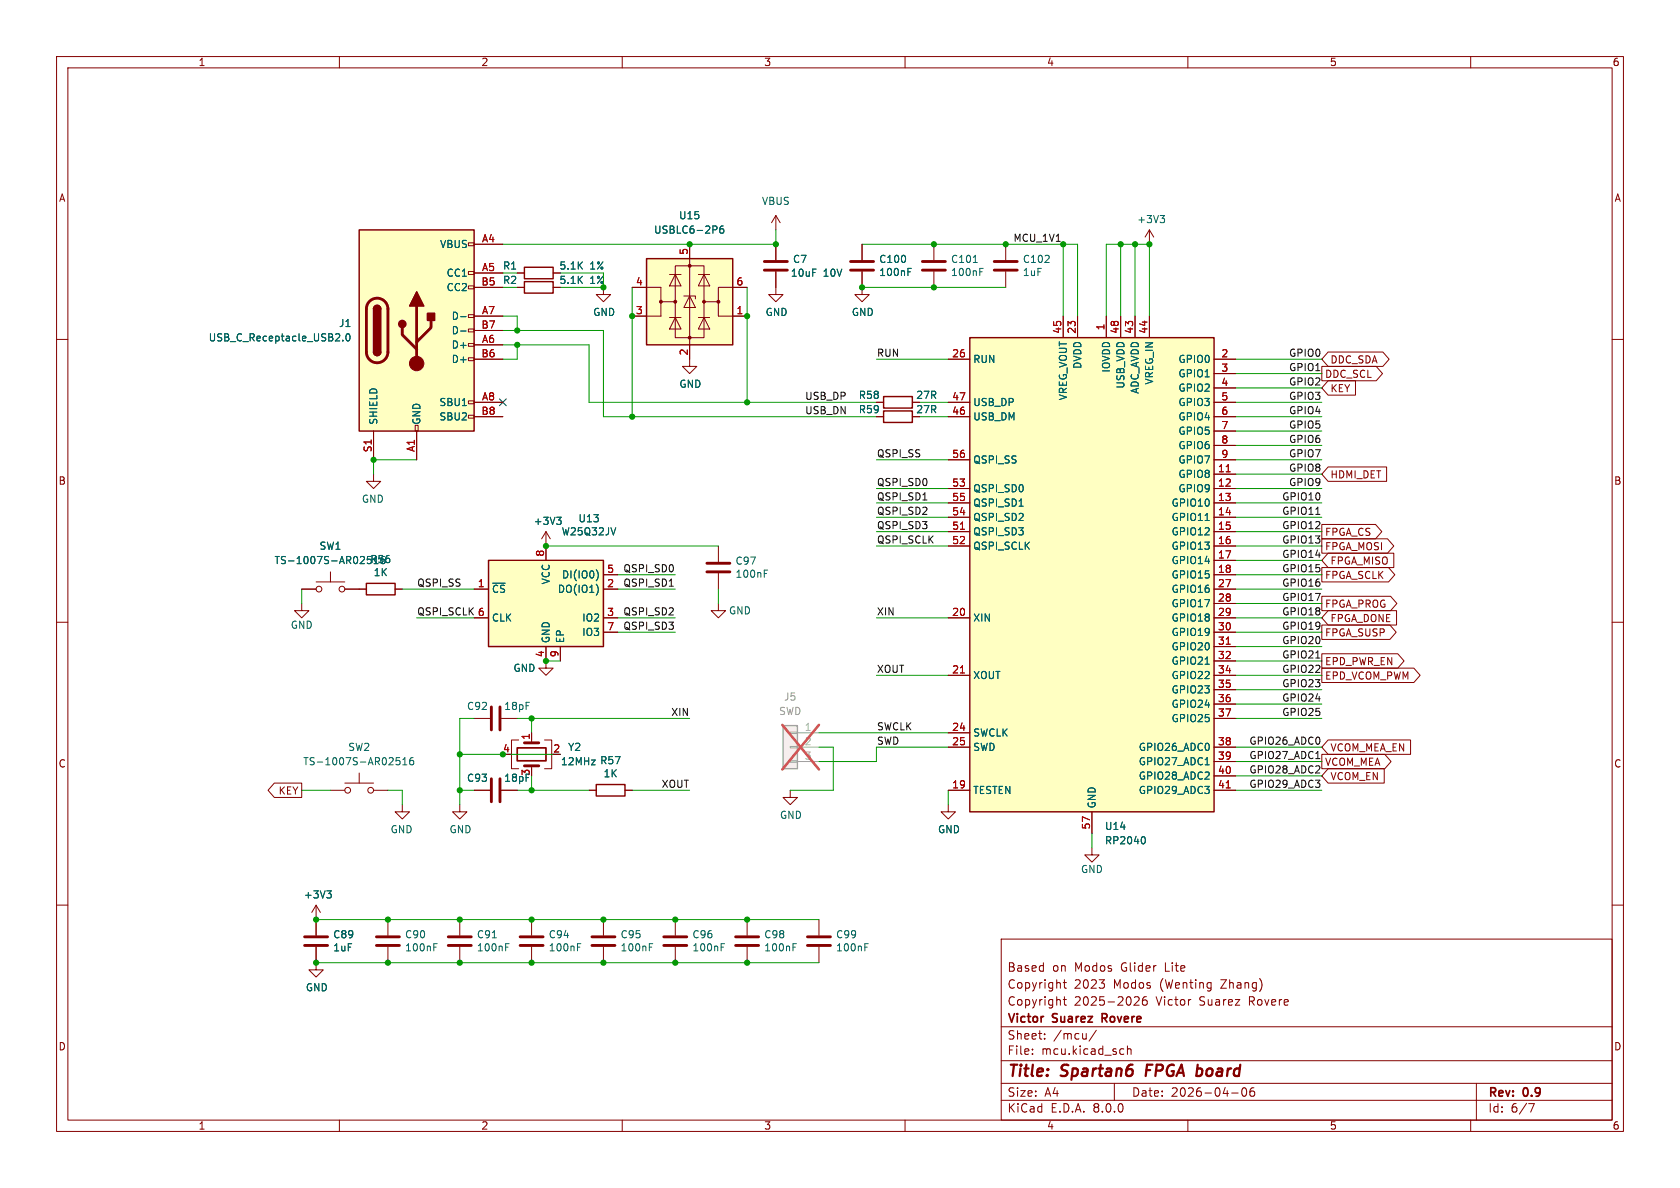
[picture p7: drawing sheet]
<svg xmlns="http://www.w3.org/2000/svg" width="297mm" height="210mm" viewBox="0 0 297 210" stroke-linecap="round" stroke-linejoin="round" font-family="sans-serif">
<g fill="none" stroke="#840000" stroke-width=".18">
<path d="M10 10h277v190h-277zM12 12h273v186h-273zM60 10v2M110 10v2M160 10v2M210 10v2M260 10v2M10 60h2M137.2 43.2v2.8M137.2 48v2.8M285 60h2M10 110h2"/>
<path d="M285 110h2M10 160h2M285 160h2M177 166h108v32h-108zM188 176.7h.5M188 173.7h.5M188.2 173.2v1.3l.3 .2M188.2 176.2v1.3l.3 .2M194.3 173.2h.9l-.5 .6M195.2 173.9v.7M200.5 176.3l.6-.1 .2 .1 .1 .3-.9 1.1h.9M202.7 176.2a.59 .59 0 0 0-.7 .6v.6l.1 .2 .4 .1 .2-.1 .1-.5-.1-.3h-.5l-.2 .3"/>
<path d="M210.4 176.7h.1M60 198v2M110 198v2M160 198v2M177 194.5h108M177 191.5h108M177 187.5h108M177 181.5h108M182.5 186.3v.1M182.5 185.5v.1M184.7 183.6v.1M184.7 182.8v.1"/>
<path d="M193.8 182.1l-1.3 2M197 191.5v3M198.2 185.4l.5 .1M198.7 186.3l-.5 .1M199.3 185.5l.2-.1 .4 .1 .1 .9M199.3 184.9v1.5M210 198v2M217.7 193.2h1.2M219.7 192.4l.2-.1a.81 .81 0 0 1 .6 .6 .81 .81 0 0 1-.3 .8l-.2 .1a.81 .81 0 0 1-.3-1.4zM221.7 192.3a.59 .59 0 0 0-.7 .6v.6l.1 .2 .4 .1 .2-.1 .1-.5-.1-.3h-.5l-.2 .3M260 198v2M261 191.5v6.5"/>
<path d="M270.2 195.1h1l-.6 1.5"/>
</g>
<path d="M202.8 188.2l-.3 2M211.8 188.9l.6 .1M212.4 190l-.3 .2" fill="none" stroke="#840000" stroke-width=".4"/>
<path d="M194.8 180h.6M195.4 179.2h-.6v1.5" fill="none" stroke="#840000" stroke-width=".3"/>
<path d="M135.1 47.8h4.1M135.1 46.2h4.1" fill="none" stroke="#840000" stroke-width=".51"/>
<path d="M114.3 45.7h15.2v15.3h-15.2z" fill="#ffffc2"/>
<path d="M114.3 45.7h15.2v15.3h-15.2z" fill="none" stroke="#840000" stroke-width=".25"/>
<g fill="#840000" stroke="#840000" stroke-width=".18">
<circle cx="127" cy="53.3" r=".25"/>
<circle cx="124.5" cy="53.3" r=".25"/>
<circle cx="121.9" cy="59.7" r=".25"/>
<circle cx="121.9" cy="47" r=".25"/>
<circle cx="119.4" cy="53.3" r=".25"/>
<circle cx="116.8" cy="53.3" r=".25"/>
</g>
<g fill="none" stroke="#840000" stroke-width=".18">
<path d="M111.8 50.8h5v2.5h2.6M116.8 53.3v2.6h-5M118.4 56.1h2M118.4 48.5h2M119.4 47h5.1v12.7h-5.1zM119.4 56.1l1 2.1h-2zM119.4 48.5l1 2h-2zM120.9 52.3h2v.5M121.9 52.3l1 2.1h-2zM121.9 43.2v20.3M123.4 56.1h2.1M123.4 48.5h2.1"/>
<path d="M124.5 56.1l1 2.1h-2.1zM124.5 48.5l1 2h-2.1zM127 53.3v2.6h5.1M132.1 50.8h-5.1v2.5h-2.5M139.7 139.7v1.3h1.3l-1.3 1.2-1.3-1.2h1.3"/>
</g>
<path d="M127.8 39.9l-.3 .1a.85 .85 0 0 0 0 1.2l.4-.1 .1-.4-.3-.3-.3 .1-.2 .2M126.6 40l.2 .2-.2 .4" fill="none" stroke="#006464" stroke-width=".18"/>
<path d="M138.4 128.3h2.6v7.6h-2.6z" fill="#f0f0f0"/>
<path d="M139.7 134.5h1.3v.2h-1.3zM139.7 132h1.3v.2h-1.3zM139.7 129.4h1.3v.3h-1.3zM141 129.5h3.8M141 132.1h3.8M141 134.6h3.8" fill="none" stroke="#a1a1a1" stroke-width=".18"/>
<path d="M138.4 128.3h2.6v7.6h-2.6z" fill="none" stroke="#a1a1a1" stroke-width=".25"/>
<path d="M138.3 128.1l6.5 7.9M144.8 128.1l-6.5 7.9" fill="none" stroke="#e75356" stroke-width=".46"/>
<path d="M150.4 47.8h4M150.4 46.2h4M125 99.6h4M125 101.1h4M91.9 167.1h4.1M91.9 165.6h4.1" fill="none" stroke="#840000" stroke-width=".51"/>
<g fill="none" stroke="#840000" stroke-width=".18">
<path d="M137.2 38.1l-.8 1.3M137.2 38.1v2.5M137.2 38.1l.7 1.3M91.4 48.3h1.3M91.4 50.8h1.3M97.8 48.3h1.3M97.8 50.8h1.3M137.2 50.8v1.3h1.2l-1.2 1.2-1.3-1.2h1.3M152.4 48v4.1h1.3l-1.3 1.2-1.3-1.2h1.3M152.4 43.2v2.8M121.9 63.5v1.3h1.3l-1.3 1.2-1.3-1.2h1.3M154.9 71.1h1.3"/>
<path d="M154.9 73.7h1.3M161.3 71.1h1.3M161.3 73.7h1.3M66 83.8v1.3h-1.2l1.2 1.3 1.3-1.3h-1.3M96.5 94l-.7 1.3M96.5 94v2.5M96.5 94l.8 1.3M127 96.5v2.8M53.3 106.7v1.3h1.3l-1.3 1.2-1.2-1.2h1.2M53.3 104.1h2.6M55.9 102.9h5.1M58.4 101.1v1.8"/>
<path d="M61 104.1h3.8M69.8 104.1h1.3M127 106.7v1.3h1.3l-1.3 1.2-1.3-1.2h1.3M127 101.3v2.8M193 149.9v1.2h1.3l-1.3 1.3-1.2-1.3h1.2M94 162.6v2.8M94 167.4v2.8"/>
<circle cx="56.4" cy="104.1" r=".51"/>
<circle cx="60.5" cy="104.1" r=".51"/>
</g>
<path d="M160.5 48h.4M160.5 47.4h.6M98.4 91.4h.8l-.4 .5M99 91.9l.2 .3v.3l-.2 .2M135.1 101.4h.4M135.1 100.8h.6M102.1 167.4h.4M102.1 166.8h.6" fill="none" stroke="#006464" stroke-width=".18"/>
<path d="M92.7 47.2h5.1v2.1h-5.1zM92.7 49.8h5.1v2h-5.1zM156.2 70.1h5.1v2h-5.1zM156.2 72.6h5.1v2.1h-5.1zM64.8 103.1h5v2.1h-5z" fill="none" stroke="#840000" stroke-width=".25"/>
<path d="M63.5 40.6h20.3v35.6h-20.3z" fill="#ffffc2"/>
<g fill="none" stroke="#840000" stroke-width=".18">
<path d="M82.8 58.2h1v.5h-1zM82.8 55.6h1v.5h-1zM82.8 50.5h1v.6h-1zM82.8 48h1v.5h-1zM82.8 42.9h1v.5h-1zM83.8 43.2h5.1M83.8 48.3h5.1M83.8 55.9h5.1M83.8 50.8h5.1M83.8 58.4h5.1M66 76.2v5.1M73.4 75.2h.5v1h-.5z"/>
<path d="M73.7 76.2v5.1M82.8 73.4h1v.5h-1zM82.8 70.9h1v.5h-1zM82.8 63.2h1v.6h-1zM82.8 60.7h1v.5h-1zM83.8 61h5.1M83.8 71.1h5.1M83.8 63.5h5.1M83.8 73.7h5.1M96.5 116.8v1.3h1.3l-1.3 1.3-1.3-1.3h1.3M58.4 139.7h2.6M61 138.4h5"/>
<path d="M63.5 136.7v1.7M66 139.7h2.6M90.2 133.4h.2M91.7 130.8h-1.3v5.1h1.3M94 129.5v1.3M94 135.4v.5M96.3 130.8h1.2v5.1h-1.2M104.1 139.7h1.3M110.5 139.7h1.3M119.4 162.6v2.8M119.4 167.4v2.8M132.1 162.6v2.8"/>
<path d="M132.1 167.4v2.8M144.8 162.6v2.8M144.8 167.4v2.8"/>
<circle cx="61.5" cy="139.7" r=".51"/>
<circle cx="65.5" cy="139.7" r=".51"/>
</g>
<path d="M63.5 40.6h20.3v35.6h-20.3zM66 54.6a.64 .64 0 0 1 .7-.6 .64 .64 0 0 1 .6 .6M66 62.2a.64 .64 0 0 0 .7 .7 .64 .64 0 0 0 .6-.7M105.4 138.7h5.1v2h-5.1z" fill="none" stroke="#840000" stroke-width=".25"/>
<path d="M65.3 53.3a1.91 1.91 0 0 1 2.1-.4 1.91 1.91 0 0 1 1.2 1.7v7.6a1.91 1.91 0 0 1-1.9 1.9 1.91 1.91 0 0 1-1.9-1.9v-7.7l.1-.7zM71.1 57.9v1.3l2.6 2.5M73.7 54.1v10.2M76.2 56.6v1.3l-2.5 2.6M92.7 131.3h2.5M92.7 135.4h2.5M117.3 167.1h4.1M117.3 165.6h4.1M130 167.1h4.1M130 165.6h4.1M142.7 167.1h4.1M142.7 165.6h4.1" fill="none" stroke="#840000" stroke-width=".51"/>
<g fill="#840000" stroke="#840000" stroke-width=".25">
<path d="M66 62.2h1.3a.64 .64 0 0 1-.6 .7 .64 .64 0 0 1-.7-.7z"/>
<path d="M66 54.6h1.3v7.6h-1.3z"/>
<path d="M66.2 54.2a.64 .64 0 0 1 .7-.2 .64 .64 0 0 1 .4 .6h-1.3z"/>
<path d="M73.7 51.6l1.2 2.5h-2.5z"/>
<path d="M75.6 55.4h1.2v1.2h-1.2z"/>
<circle cx="71.1" cy="57.3" r=".63"/>
</g>
<circle cx="73.7" cy="64.3" r="1.27" fill="#840000" stroke="#840000" stroke-width=".18"/>
<g fill="none" stroke="#006464" stroke-width=".18">
<path d="M61.3 59.1l.2-.1a.68 .68 0 0 1 .4 .6 .68 .68 0 0 1-.4 .7 .84 .84 0 0 1-.2-1.2zM81.4 56h1M81.4 58.5h1M60.6 60.1v.2M70.7 133.9h-.6l-.1 .6 .2-.1 .4 .1 .1 .2v.4l-.2 .1-.5-.1M71.2 135.2h.7M71.2 134.3l.4-.4v1.3M73 133.9l-.3 .1a.86 .86 0 0 0 0 1.2l.4-.1v-.4l-.2-.3-.4 .1-.1 .2M127.5 167.4h.4M127.5 166.8h.6M140.2 167.4h.4M140.2 166.8h.6"/>
<path d="M152.9 167.4h.4M152.9 166.8h.6"/>
</g>
<path d="M91.4 132.2h5.1v2.3h-5.1z" fill="none" stroke="#840000" stroke-width=".3"/>
<path d="M86.4 99.1h20.3v15.2h-20.3z" fill="#ffffc2"/>
<path d="M86.4 99.1h20.3v15.2h-20.3z" fill="none" stroke="#840000" stroke-width=".25"/>
<g fill="none" stroke="#840000" stroke-width=".18">
<path d="M203.2 40.6l-.8 1.3M203.2 40.6v2.6M203.2 40.6l.8 1.3M96.5 96.5v2.6M83.8 104.1h2.6M83.8 109.2h2.6M96.5 114.3v2.5M99.1 114.3v2.5M106.7 104.1h2.5M106.7 109.2h2.5M106.7 101.6h2.5M106.7 111.8h2.5"/>
<path d="M83.8 139.7h2.8M83.8 127h2.8M88.6 139.7h2.8M88.6 127h2.8M81.3 162.6v2.8M81.3 167.4v2.8"/>
</g>
<path d="M205.1 38.1h.8l-.4 .5M205.6 38.6l.3 .2v.3l-.3 .3M108.9 93.3l-.5 1.3M105.5 100.8a1.49 1.49 0 0 1 0 1.8M105.7 103.8v.9M87 165.8h.8M89.4 167.4h.4M89.4 166.8h.6" fill="none" stroke="#006464" stroke-width=".18"/>
<path d="M86.9 125v4M86.9 137.7v4M88.4 125v4M88.4 137.7v4M79.2 167.1h4.1M79.2 165.6h4.1" fill="none" stroke="#840000" stroke-width=".51"/>
<path d="M171.4 59.7h43.2v83.8h-43.2z" fill="#ffffc2"/>
<path d="M171.4 59.7h43.2v83.8h-43.2z" fill="none" stroke="#840000" stroke-width=".25"/>
<g fill="none" stroke="#840000" stroke-width=".18">
<path d="M83.8 43.2h5.1M83.8 48.3h5.1M83.8 55.9h5.1M83.8 50.8h5.1M83.8 58.4h5.1M91.4 48.3h1.3M91.4 50.8h1.3M97.8 48.3h1.3M97.8 50.8h1.3M106.7 50.8v1.3h1.2l-1.2 1.2-1.3-1.2h1.3M111.8 55.9h2.5M111.8 50.8h2.5"/>
<path d="M121.9 43.2v2.5M129.5 55.9h2.6M129.5 50.8h2.6M137.2 43.2v2.8M137.2 48v2.8M152.4 43.2v2.8M152.4 48v2.8M165.1 43.2v2.8M165.1 48v2.8M177.8 43.2v2.8M177.8 48v2.8M188 55.9v3.8"/>
<path d="M190.5 55.9v3.8M195.6 55.9v3.8M198.1 55.9v3.8M200.7 55.9v3.8M203.2 55.9v3.8M66 76.2v5.1M73.7 76.2v5.1M83.8 63.5h5.1M83.8 73.7h5.1M83.8 71.1h5.1M83.8 61h5.1M121.9 61v2.5"/>
<path d="M154.9 73.7h1.3M154.9 71.1h1.3M161.3 73.7h1.3M161.3 71.1h1.3M167.6 63.5h3.8M167.6 73.7h3.8M167.6 71.1h3.8M214.6 63.5h3.8M214.6 66h3.8M214.6 68.6h3.8M214.6 73.7h3.8M214.6 71.1h3.8"/>
<path d="M214.6 76.2h3.8M214.6 78.7h3.8M233.7 64.8h9.6l1.1 1.2-1.1 1.3h-9.6zM234.8 67.3h4.8v2.6h-4.8l-1.1-1.3zM234.8 62.2h9.7l1.1 1.3-1.1 1.3h-9.7l-1.1-1.3zM96.5 96.5v2.6M167.6 86.4h3.8M167.6 88.9h3.8M167.6 91.4h3.8M167.6 94h3.8M167.6 96.5h3.8M167.6 81.3h3.8"/>
<path d="M214.6 83.8h3.8M214.6 86.4h3.8M214.6 88.9h3.8M214.6 91.4h3.8M214.6 94h3.8M214.6 96.5h3.8M214.6 99.1h3.8M214.6 81.3h3.8M233.7 92.7h9.5l1.1 1.3-1.1 1.3h-9.5zM233.7 95.2h11.6l1.1 1.3-1.1 1.3h-11.6zM234.8 97.8h11.6v2.5h-11.6l-1.1-1.2zM234.8 82.5h10.3v2.6h-10.3l-1.1-1.3z"/>
<path d="M53.3 104.1h2.6M61 104.1h3.8M69.8 104.1h1.3M83.8 109.2h2.6M83.8 104.1h2.6M96.5 114.3v2.5M99.1 114.3v2.5M106.7 101.6h2.5M106.7 109.2h2.5M106.7 104.1h2.5M106.7 111.8h2.5M167.6 109.2h3.8"/>
<path d="M167.6 119.4h3.8M214.6 101.6h3.8M214.6 109.2h3.8M214.6 119.4h3.8M214.6 104.1h3.8M214.6 106.7h3.8M214.6 111.8h3.8M214.6 114.3h3.8M214.6 116.8h3.8M233.7 118.1h16.3l1.1 1.3-1.1 1.3h-16.3zM233.7 100.3h11.8l1.1 1.3-1.1 1.3h-11.8zM233.7 110.5h12l1.1 1.3-1.1 1.2h-12z"/>
<path d="M233.7 115.6h13.4l1.1 1.2-1.1 1.3h-13.4zM233.7 105.4h12.1l1.2 1.3-1.2 1.3h-12.1zM234.8 107.9h12.1v2.6h-12.1l-1.1-1.3zM48.5 138.4h4.8v2.6h-4.8l-1.1-1.3zM83.8 139.7h2.8M88.6 139.7h2.8M94 129.5v1.3M104.1 139.7h1.3M110.5 139.7h1.3M167.6 139.7h3.8M167.6 129.5h3.8M167.6 132.1h3.8"/>
<path d="M214.6 139.7h3.8M214.6 132.1h3.8M214.6 121.9h3.8M214.6 124.5h3.8M214.6 127h3.8M214.6 134.6h3.8M214.6 137.2h3.8M233.7 133.3h11.1l1.1 1.3-1.1 1.3h-11.1zM234.8 135.9h9.9v2.5h-9.9l-1.1-1.2zM234.8 130.8h14.6v2.6h-14.6l-1.1-1.3zM71.1 142.2v1.3h-1.3l1.3 1.3 1.3-1.3h-1.3M81.3 142.2v1.3h1.2l-1.2 1.3-1.3-1.3h1.3"/>
<path d="M167.6 142.2v1.3h1.3l-1.3 1.3-1.2-1.3h1.2M193 143.5v3.8M55.9 167.4v4.1h1.2l-1.2 1.2-1.3-1.2h1.3M55.9 160v5.4M55.9 160l-.8 1.3M55.9 160l.7 1.3M68.6 162.6v2.8M68.6 167.4v2.8M106.7 162.6v2.8M106.7 167.4v2.8"/>
</g>
<path d="M169.8 93.6h.7M216.8 83.4h.7M169.8 119h.7M216.8 113.9h.7M216.8 139.3h.7" fill="none" stroke="#a90000" stroke-width=".18"/>
<g fill="none" stroke="#006464" stroke-width=".18">
<path d="M127.8 39.9l-.3 .1a.85 .85 0 0 0 0 1.2l.4-.1 .1-.4-.3-.3-.3 .1-.2 .2M61.3 59.1l.2-.1a.68 .68 0 0 1 .4 .6 .68 .68 0 0 1-.4 .7 .84 .84 0 0 1-.2-1.2zM81.4 56h1M81.4 58.5h1M126.6 40l.2 .2-.2 .4M160.5 48h.4M160.5 47.4h.6M172.1 46.4h.7M173.2 48h.4M173.2 47.4h.6M60.6 60.1v.2M98.4 91.4h.8l-.4 .5"/>
<path d="M99 91.9l.2 .3v.3l-.2 .2M108.9 93.3l-.5 1.3M180.2 89.5h.7M213.1 92h.7M105.5 100.8a1.49 1.49 0 0 1 0 1.8M105.7 103.8v.9M213.1 117.4h.7M213.1 135.2h.7M57.8 157.5h.8l-.5 .5M58.3 158l.3 .2v.3l-.3 .2M202.2 147.9a.79 .79 0 0 1 0 1.3M76.7 167.4h.4"/>
<path d="M76.7 166.8h.6M114.8 167.4h.4M114.8 166.8h.6"/>
</g>
<path d="M163.1 47.8h4M163.1 46.2h4M175.8 47.8h4M175.8 46.2h4M53.8 167.1h4.1M53.8 165.6h4.1M66.5 167.1h4.1M66.5 165.6h4.1M104.6 167.1h4.1M104.6 165.6h4.1" fill="none" stroke="#840000" stroke-width=".51"/>
<path d="M163.1 88.4h.8M232.6 90.9h.7M118.3 103.6h.7M232.6 116.3h.7M232.6 134.1h.7" fill="none" stroke="#0f0f0f" stroke-width=".18"/>
<g fill="none" stroke="#009600" stroke-width=".18">
<path d="M88.9 58.4h17.8v15.3h48.2M88.9 55.9h2.5v2.5M88.9 48.3h2.5M99.1 48.3h7.6v2.5h-7.6M111.8 50.8v22.9M132.1 50.8v20.3M137.2 40.6v2.6h-48.3M152.4 50.8h25.4M152.4 43.2h38.1v12.7M188 43.2v12.7M195.6 55.9v-12.7h7.6v12.7M198.1 43.2v12.7"/>
<path d="M200.7 43.2v12.7M88.9 61h15.2v10.1h50.8M91.4 61v2.5h-2.5M154.9 63.5h12.7M162.6 73.7h5M162.6 71.1h5M218.4 73.7h15.3M218.4 71.1h15.3M218.4 63.5h15.3M218.4 78.7h15.3M218.4 76.2h15.3M218.4 66h15.3"/>
<path d="M218.4 68.6h15.3M73.7 81.3h-7.7v2.5M96.5 96.5h30.5M154.9 81.3h12.7M154.9 96.5h12.7M154.9 86.4h12.7M154.9 88.9h12.7M154.9 91.4h12.7M154.9 94h12.7M218.4 81.3h15.3M218.4 96.5h15.3M218.4 83.8h15.3"/>
<path d="M218.4 86.4h15.3M218.4 88.9h15.3M218.4 91.4h15.3M218.4 94h15.3M218.4 99.1h15.3M53.3 104.1v2.6M71.1 104.1h12.7M73.7 109.2h10.1M96.5 116.8h2.6M109.2 104.1h10.2M109.2 109.2h10.2M109.2 101.6h10.2"/>
<path d="M109.2 111.8h10.2M127 104.1v2.6M154.9 109.2h12.7M154.9 119.4h12.7M218.4 116.8h15.3M218.4 104.1h15.3M218.4 109.2h15.3M218.4 101.6h15.3M218.4 106.7h15.3M218.4 119.4h15.3M218.4 111.8h15.3M218.4 114.3h15.3"/>
<path d="M53.3 139.7h5.1M68.6 139.7h2.5v2.5M81.3 139.7h2.5M81.3 133.4h17.8M83.8 127h-2.5v15.2M91.4 127h30.5M91.4 139.7h12.7M94 127v2.5M94 137.2v2.5M111.8 139.7h10.1M144.8 132.1h2.5v7.6h-7.6M144.8 129.5h22.8"/>
<path d="M167.6 132.1h-12.7v2.5h-10.1M167.6 139.7v2.5M218.4 127h15.3M218.4 139.7h15.3M218.4 134.6h15.3M218.4 137.2h15.3M218.4 121.9h15.3M218.4 124.5h15.3M218.4 132.1h15.3M193 147.3v2.6M55.9 162.6h88.9M55.9 170.2h88.9"/>
</g>
<path d="M88.3 70.5l1.2 1.2M89.5 70.5l-1.2 1.2" fill="none" stroke="#000084" stroke-width=".18"/>
<g fill="#009600" stroke="#009600" stroke-width=".18">
<circle cx="177.8" cy="43.2" r=".46"/>
<circle cx="203.2" cy="43.2" r=".46"/>
<circle cx="188" cy="43.2" r=".46"/>
<circle cx="198.1" cy="43.2" r=".46"/>
<circle cx="200.7" cy="43.2" r=".46"/>
<circle cx="152.4" cy="50.8" r=".46"/>
<circle cx="137.2" cy="43.2" r=".46"/>
<circle cx="165.1" cy="50.8" r=".46"/>
<circle cx="165.1" cy="43.2" r=".46"/>
<circle cx="132.1" cy="170.2" r=".46"/>
<circle cx="132.1" cy="162.6" r=".46"/>
<circle cx="81.3" cy="139.7" r=".46"/>
<circle cx="94" cy="127" r=".46"/>
<circle cx="96.5" cy="116.8" r=".46"/>
<circle cx="94" cy="139.7" r=".46"/>
<circle cx="88.9" cy="133.4" r=".46"/>
<circle cx="81.3" cy="133.4" r=".46"/>
<circle cx="66" cy="81.3" r=".46"/>
<circle cx="121.9" cy="43.2" r=".46"/>
<circle cx="111.8" cy="55.9" r=".46"/>
<circle cx="96.5" cy="96.5" r=".46"/>
<circle cx="91.4" cy="58.4" r=".46"/>
<circle cx="132.1" cy="71.1" r=".46"/>
<circle cx="132.1" cy="55.9" r=".46"/>
<circle cx="111.8" cy="73.7" r=".46"/>
<circle cx="91.4" cy="61" r=".46"/>
<circle cx="106.7" cy="50.8" r=".46"/>
<circle cx="94" cy="162.6" r=".46"/>
<circle cx="94" cy="170.2" r=".46"/>
<circle cx="55.9" cy="162.6" r=".46"/>
<circle cx="81.3" cy="170.2" r=".46"/>
<circle cx="81.3" cy="162.6" r=".46"/>
<circle cx="55.9" cy="170.2" r=".46"/>
<circle cx="68.6" cy="162.6" r=".46"/>
<circle cx="68.6" cy="170.2" r=".46"/>
<circle cx="119.4" cy="162.6" r=".46"/>
<circle cx="119.4" cy="170.2" r=".46"/>
<circle cx="106.7" cy="170.2" r=".46"/>
<circle cx="106.7" cy="162.6" r=".46"/>
</g>
<g font-size="2.8" fill="#840000">
<text x="178" y="190.9">Title:</text>
<text x="187.7" y="190.9">Spartan6</text>
<text x="203.4" y="190.9">FPGA</text>
<text x="213.2" y="190.9">board</text>
</g>
<g font-size="2.1" fill="#840000">
<text x="178" y="172">Based</text>
<text x="186" y="172">on</text>
<text x="190" y="172">Modos</text>
<text x="198.3" y="172">Glider</text>
<text x="206.2" y="172">Lite</text>
<text x="178" y="178">Copyright</text>
<text x="178" y="175">Copyright</text>
<text x="189.9" y="178">2025-2026</text>
<text x="189.9" y="175">2023</text>
<text x="196.9" y="175">Modos</text>
<text x="204.5" y="178">Victor</text>
<text x="205.2" y="175">(Wenting</text>
<text x="212.2" y="178">Suarez</text>
<text x="216.1" y="175">Zhang)</text>
<text x="221.1" y="178">Rovere</text>
<text x="178" y="184">Sheet:</text>
<text x="178" y="181.2">Victor</text>
<text x="186.2" y="181.2">Suarez</text>
<text x="186.2" y="184">/mcu/</text>
<text x="195.5" y="181.2">Rovere</text>
<text x="178" y="186.7">File:</text>
<text x="184.1" y="186.7">mcu.kicad_sch</text>
<text x="178" y="196.9">KiCad</text>
<text x="178" y="194.1">Size:</text>
<text x="184.7" y="194.1">A4</text>
<text x="185.7" y="196.9">E.D.A.</text>
<text x="193.3" y="196.9">8.0.0</text>
<text x="200" y="194.1">Date:</text>
<text x="207" y="194.1">2026-04-06</text>
<text x="263" y="194.3">Rev:</text>
<text x="263" y="196.9">Id:</text>
<text x="267.1" y="196.9">6/7</text>
<text x="269.4" y="194.3">0.9</text>
</g>
<g font-size="1.8" fill="#840000">
<text x="35" y="11.9">1</text>
<text x="85" y="11.9">2</text>
<text x="135" y="11.9">3</text>
<text x="185" y="11.9">4</text>
<text x="235" y="11.9">5</text>
<text x="285" y="11.9">6</text>
<text x="10.3" y="35.9">A</text>
<text x="285.3" y="35.9">A</text>
<text x="235.1" y="64.5">DDC_SDA</text>
<text x="234.2" y="67">DDC_SCL</text>
<text x="235.1" y="69.5">KEY</text>
<text x="10.3" y="85.9">B</text>
<text x="235.1" y="84.8">HDMI_DET</text>
<text x="285.3" y="85.9">B</text>
<text x="234.2" y="94.9">FPGA_CS</text>
<text x="234.2" y="97.5">FPGA_MOSI</text>
<text x="235.1" y="100">FPGA_MISO</text>
<text x="234.2" y="102.6">FPGA_SCLK</text>
<text x="234.2" y="107.6">FPGA_PROG</text>
<text x="234.2" y="112.7">FPGA_SUSP</text>
<text x="235.1" y="110.2">FPGA_DONE</text>
<text x="234.2" y="117.8">EPD_PWR_EN</text>
<text x="234.2" y="120.3">EPD_VCOM_PWM</text>
<text x="10.3" y="135.9">C</text>
<text x="234.2" y="135.6">VCOM_MEA</text>
<text x="235.1" y="133">VCOM_MEA_EN</text>
<text x="285.3" y="135.9">C</text>
<text x="49.2" y="140.7">KEY</text>
<text x="235.1" y="138.1">VCOM_EN</text>
<text x="10.3" y="185.9">D</text>
<text x="285.3" y="185.9">D</text>
<text x="35" y="199.9">1</text>
<text x="85" y="199.9">2</text>
<text x="135" y="199.9">3</text>
<text x="185" y="199.9">4</text>
<text x="235" y="199.9">5</text>
<text x="285" y="199.9">6</text>
</g>
<g font-size="1.8" fill="#006464">
<text x="115.5" y="41.5">USBLC6-2P6</text>
<text x="119.9" y="39">U15</text>
<text x="134.6" y="36.4">VBUS</text>
<text x="200.9" y="39.6">+3V3</text>
<text x="77.7" y="44">VBUS</text>
<text x="88.8" y="47.9">R1</text>
<text x="98.8" y="47.9">5.1K</text>
<text x="104.3" y="47.9">1%</text>
<text x="140.1" y="46.7">C7</text>
<text x="155.3" y="46.7">C100</text>
<text x="168" y="46.7">C101</text>
<text x="180.7" y="46.7">C102</text>
<text x="78.9" y="49.1">CC1</text>
<text x="78.9" y="51.7">CC2</text>
<text x="88.8" y="50.4">R2</text>
<text x="98.8" y="50.4">5.1K</text>
<text x="104.3" y="50.4">1%</text>
<text x="139.7" y="49.1">10uF</text>
<text x="145.5" y="49.1">10V</text>
<text x="155.3" y="49">100nF</text>
<text x="168" y="49">100nF</text>
<text x="180.7" y="49">1uF</text>
<text x="59.8" y="58">J1</text>
<text x="79.8" y="56.7">D-</text>
<text x="79.8" y="59.3">D-</text>
<text x="104.8" y="56.1">GND</text>
<text x="135.3" y="56.1">GND</text>
<text x="150.5" y="56.1">GND</text>
<text x="36.8" y="60.6">USB_C_Receptacle_USB2.0</text>
<text x="79.8" y="61.8">D+</text>
<text x="79.8" y="64.4">D+</text>
<text x="172" y="64.4">RUN</text>
<text x="191.4" y="65.3" transform="rotate(-90 191.4 65.3)">DVDD</text>
<text x="196.4" y="66" transform="rotate(-90 196.4 66)">IOVDD</text>
<text x="208.2" y="64.4">GPIO0</text>
<text x="77.6" y="72">SBU1</text>
<text x="120" y="68.8">GND</text>
<text x="151.7" y="70.7">R58</text>
<text x="161.9" y="70.7">27R</text>
<text x="172" y="72">USB_DP</text>
<text x="188.8" y="70.9" transform="rotate(-90 188.8 70.9)">VREG_VOUT</text>
<text x="199" y="68.8" transform="rotate(-90 199 68.8)">USB_VDD</text>
<text x="201.5" y="69.7" transform="rotate(-90 201.5 69.7)">ADC_AVDD</text>
<text x="204.1" y="68.1" transform="rotate(-90 204.1 68.1)">VREG_IN</text>
<text x="208.2" y="66.9">GPIO1</text>
<text x="208.2" y="69.4">GPIO2</text>
<text x="208.2" y="72">GPIO3</text>
<text x="66.9" y="75.2" transform="rotate(-90 66.9 75.2)">SHIELD</text>
<text x="74.5" y="75.2" transform="rotate(-90 74.5 75.2)">GND</text>
<text x="77.6" y="74.5">SBU2</text>
<text x="151.7" y="73.3">R59</text>
<text x="161.9" y="73.3">27R</text>
<text x="172" y="74.5">USB_DM</text>
<text x="208.2" y="74.5">GPIO4</text>
<text x="208.2" y="77.1">GPIO5</text>
<text x="172" y="82.1">QSPI_SS</text>
<text x="208.2" y="79.6">GPIO6</text>
<text x="208.2" y="82.1">GPIO7</text>
<text x="63.9" y="89.1">GND</text>
<text x="172" y="87.2">QSPI_SD0</text>
<text x="172" y="89.8">QSPI_SD1</text>
<text x="207" y="89.8">GPIO10</text>
<text x="208.2" y="84.7">GPIO8</text>
<text x="208.2" y="87.2">GPIO9</text>
<text x="94.3" y="93">+3V3</text>
<text x="99.2" y="94.8">W25Q32JV</text>
<text x="102.2" y="92.5">U13</text>
<text x="172" y="94.8">QSPI_SD3</text>
<text x="172" y="92.3">QSPI_SD2</text>
<text x="207" y="92.3">GPIO11</text>
<text x="207" y="94.8">GPIO12</text>
<text x="48.4" y="99.9">TS-1007S-AR02516 R56</text>
<text x="56.4" y="97.4">SW1</text>
<text x="129.9" y="100">C97</text>
<text x="172" y="97.4">QSPI_SCLK</text>
<text x="207" y="97.4">GPIO13</text>
<text x="207" y="99.9">GPIO14</text>
<text x="66" y="102.1">1K</text>
<text x="86.9" y="105">~{CS}</text>
<text x="97.4" y="103.4" transform="rotate(-90 97.4 103.4)">VCC</text>
<text x="98.5" y="105">DO(IO1)</text>
<text x="99.3" y="102.5">DI(IO0)</text>
<text x="129.9" y="102.3">100nF</text>
<text x="207" y="102.5">GPIO15</text>
<text x="207" y="105">GPIO16</text>
<text x="207" y="107.5">GPIO17</text>
<text x="51.3" y="111.4">GND</text>
<text x="86.9" y="110.1">CLK</text>
<text x="97.4" y="113.8" transform="rotate(-90 97.4 113.8)">GND</text>
<text x="99.9" y="113.8" transform="rotate(-90 99.9 113.8)">EP</text>
<text x="102.8" y="110.1">IO2</text>
<text x="102.8" y="112.6">IO3</text>
<text x="128.8" y="108.8">GND</text>
<text x="172" y="110.1">XIN</text>
<text x="207" y="110.1">GPIO18</text>
<text x="207" y="112.6">GPIO19</text>
<text x="90.7" y="119">GND</text>
<text x="207" y="115.2">GPIO20</text>
<text x="207" y="117.7">GPIO21</text>
<text x="82.5" y="125.7">C92</text>
<text x="89" y="125.7">18pF</text>
<text x="172" y="120.2">XOUT</text>
<text x="207" y="120.2">GPIO22</text>
<text x="207" y="122.8">GPIO23</text>
<text x="207" y="125.3">GPIO24</text>
<text x="172" y="130.4">SWCLK</text>
<text x="207" y="127.9">GPIO25</text>
<text x="53.5" y="135.5">TS-1007S-AR02516</text>
<text x="61.5" y="132.9">SW2</text>
<text x="93.7" y="137.2" transform="rotate(-90 93.7 137.2)">3</text>
<text x="99.1" y="135.5">12MHz</text>
<text x="100.3" y="132.9">Y2</text>
<text x="106" y="135.3">R57</text>
<text x="106.6" y="137.6">1K</text>
<text x="172" y="132.9">SWD</text>
<text x="201.2" y="132.9">GPIO26_ADC0</text>
<text x="201.2" y="135.5">GPIO27_ADC1</text>
<text x="82.5" y="138.4">C93</text>
<text x="89" y="138.4">18pF</text>
<text x="172" y="140.6">TESTEN</text>
<text x="193.9" y="143" transform="rotate(-90 193.9 143)">GND</text>
<text x="201.2" y="138">GPIO28_ADC2</text>
<text x="201.2" y="140.6">GPIO29_ADC3</text>
<text x="69" y="147.5">GND</text>
<text x="79.4" y="147.5">GND</text>
<text x="137.8" y="145">GND</text>
<text x="165.7" y="147.5">GND</text>
<text x="195.2" y="146.9">U14</text>
<text x="195.2" y="149.5">RP2040</text>
<text x="191" y="154.5">GND</text>
<text x="53.6" y="159">+3V3</text>
<text x="58.8" y="166.1">C89</text>
<text x="71.5" y="166.1">C90</text>
<text x="84.2" y="166.1">C91</text>
<text x="96.9" y="166.1">C94</text>
<text x="109.6" y="166.1">C95</text>
<text x="122.3" y="166.1">C96</text>
<text x="135" y="166.1">C98</text>
<text x="147.7" y="166.1">C99</text>
<text x="58.8" y="168.4">1uF</text>
<text x="71.5" y="168.4">100nF</text>
<text x="84.2" y="168.4">100nF</text>
<text x="96.9" y="168.4">100nF</text>
<text x="109.6" y="168.4">100nF</text>
<text x="122.3" y="168.4">100nF</text>
<text x="135" y="168.4">100nF</text>
<text x="147.7" y="168.4">100nF</text>
<text x="54" y="175.4">GND</text>
</g>
<g font-size="1.8" fill="#a90000">
<text x="85.1" y="42.9">A4</text>
<text x="121.7" y="45.2" transform="rotate(-90 121.7 45.2)">5</text>
<text x="85" y="50.5">B5</text>
<text x="85.1" y="48">A5</text>
<text x="112.3" y="50.5">4</text>
<text x="130.1" y="50.5">6</text>
<text x="85" y="58.2">B7</text>
<text x="85.1" y="55.6">A7</text>
<text x="112.3" y="55.6">3</text>
<text x="130.1" y="55.6">1</text>
<text x="187.7" y="59.1" transform="rotate(-90 187.7 59.1)">45</text>
<text x="190.2" y="59.1" transform="rotate(-90 190.2 59.1)">23</text>
<text x="195.3" y="58.5" transform="rotate(-90 195.3 58.5)">1</text>
<text x="197.9" y="59.1" transform="rotate(-90 197.9 59.1)">48</text>
<text x="200.4" y="59.1" transform="rotate(-90 200.4 59.1)">43</text>
<text x="202.9" y="59.1" transform="rotate(-90 202.9 59.1)">44</text>
<text x="85" y="63.2">B6</text>
<text x="85.1" y="60.7">A6</text>
<text x="121.7" y="62.9" transform="rotate(-90 121.7 62.9)">2</text>
<text x="168.2" y="63.2">26</text>
<text x="215.8" y="63.2">2</text>
<text x="215.8" y="65.8">3</text>
<text x="85.1" y="70.9">A8</text>
<text x="168.2" y="70.9">47</text>
<text x="215.8" y="68.3">4</text>
<text x="215.8" y="70.9">5</text>
<text x="85" y="73.4">B8</text>
<text x="168.2" y="73.4">46</text>
<text x="215.8" y="73.4">6</text>
<text x="215.8" y="75.9">7</text>
<text x="65.8" y="80.1" transform="rotate(-90 65.8 80.1)">S1</text>
<text x="73.4" y="80" transform="rotate(-90 73.4 80)">A1</text>
<text x="168.2" y="81">56</text>
<text x="215.2" y="83.6">11</text>
<text x="215.8" y="78.5">8</text>
<text x="215.8" y="81">9</text>
<text x="168.2" y="86.1">53</text>
<text x="168.2" y="88.6">55</text>
<text x="215.2" y="86.1">12</text>
<text x="215.2" y="88.6">13</text>
<text x="168.2" y="93.7">51</text>
<text x="168.2" y="91.2">54</text>
<text x="215.2" y="91.2">14</text>
<text x="215.2" y="93.7">15</text>
<text x="96.3" y="98.5" transform="rotate(-90 96.3 98.5)">8</text>
<text x="107.2" y="101.3">5</text>
<text x="168.2" y="96.3">52</text>
<text x="215.2" y="96.3">16</text>
<text x="215.2" y="98.8">17</text>
<text x="215.2" y="101.3">18</text>
<text x="84.4" y="103.9">1</text>
<text x="107.2" y="103.9">2</text>
<text x="215.2" y="103.9">27</text>
<text x="215.2" y="106.4">28</text>
<text x="84.4" y="109">6</text>
<text x="107.2" y="109">3</text>
<text x="107.2" y="111.5">7</text>
<text x="168.2" y="109">20</text>
<text x="215.2" y="109">29</text>
<text x="215.2" y="111.5">30</text>
<text x="96.3" y="116.3" transform="rotate(-90 96.3 116.3)">4</text>
<text x="98.8" y="116.3" transform="rotate(-90 98.8 116.3)">9</text>
<text x="168.2" y="119.1">21</text>
<text x="215.2" y="114">31</text>
<text x="215.2" y="116.6">32</text>
<text x="215.2" y="119.1">34</text>
<text x="215.2" y="121.7">35</text>
<text x="215.2" y="124.2">36</text>
<text x="93.7" y="130.9" transform="rotate(-90 93.7 130.9)">1</text>
<text x="168.2" y="129.3">24</text>
<text x="168.2" y="131.8">25</text>
<text x="215.2" y="126.7">37</text>
<text x="215.2" y="131.8">38</text>
<text x="88.8" y="133.1">4</text>
<text x="97.7" y="133.1">2</text>
<text x="215.2" y="134.4">39</text>
<text x="215.2" y="136.9">40</text>
<text x="168.2" y="139.4">19</text>
<text x="215.2" y="139.4">41</text>
<text x="192.8" y="146.7" transform="rotate(-90 192.8 146.7)">57</text>
</g>
<g font-size="1.8" fill="#0f0f0f">
<text x="179.1" y="42.8">MCU_1V1</text>
<text x="154.9" y="63.2">RUN</text>
<text x="227.8" y="63.2">GPIO0</text>
<text x="227.8" y="65.7">GPIO1</text>
<text x="142.2" y="70.8">USB_DP</text>
<text x="227.8" y="70.8">GPIO3</text>
<text x="227.8" y="68.2">GPIO2</text>
<text x="142.2" y="73.3">USB_DN</text>
<text x="227.8" y="73.3">GPIO4</text>
<text x="227.8" y="75.9">GPIO5</text>
<text x="154.9" y="80.9">QSPI_SS</text>
<text x="227.8" y="78.4">GPIO6</text>
<text x="227.8" y="80.9">GPIO7</text>
<text x="227.8" y="83.5">GPIO8</text>
<text x="154.9" y="86">QSPI_SD0</text>
<text x="154.9" y="88.6">QSPI_SD1</text>
<text x="226.6" y="88.6">GPIO10</text>
<text x="227.8" y="86">GPIO9</text>
<text x="154.9" y="91.1">QSPI_SD2</text>
<text x="154.9" y="93.6">QSPI_SD3</text>
<text x="226.6" y="93.6">GPIO12</text>
<text x="226.6" y="91.1">GPIO11</text>
<text x="110.1" y="101.3">QSPI_SD0</text>
<text x="154.9" y="96.2">QSPI_SCLK</text>
<text x="226.6" y="96.2">GPIO13</text>
<text x="226.6" y="101.3">GPIO15</text>
<text x="226.6" y="98.7">GPIO14</text>
<text x="73.7" y="103.8">QSPI_SS</text>
<text x="110.1" y="103.8">QSPI_SD1</text>
<text x="226.6" y="103.8">GPIO16</text>
<text x="226.6" y="106.3">GPIO17</text>
<text x="73.7" y="108.9">QSPI_SCLK 6</text>
<text x="110.1" y="111.4">QSPI_SD3</text>
<text x="110.1" y="108.9">QSPI_SD2</text>
<text x="154.9" y="108.9">XIN</text>
<text x="226.6" y="111.4">GPIO19</text>
<text x="226.6" y="108.9">GPIO18</text>
<text x="226.6" y="114">GPIO20</text>
<text x="154.9" y="119">XOUT</text>
<text x="226.6" y="116.5">GPIO21</text>
<text x="226.6" y="119">GPIO22</text>
<text x="226.6" y="124.1">GPIO24</text>
<text x="226.6" y="121.6">GPIO23</text>
<text x="118.6" y="126.7">XIN</text>
<text x="154.9" y="131.7">SWD</text>
<text x="154.9" y="129.2">SWCLK</text>
<text x="220.8" y="131.7">GPIO26_ADC0</text>
<text x="226.6" y="126.7">GPIO25</text>
<text x="220.8" y="136.8">GPIO28_ADC2</text>
<text x="220.8" y="134.3">GPIO27_ADC1</text>
<text x="116.9" y="139.4">XOUT</text>
<text x="220.8" y="139.4">GPIO29_ADC3</text>
</g>
<g font-size="1.8" fill="#989898">
<text x="138.5" y="124.1">J5</text>
<text x="137.6" y="126.6">SWD</text>
</g>
<g font-size="1.8" fill="#aaa">
<text x="142.2" y="129.3">1</text>
<text x="142.2" y="131.8">2</text>
<text x="142.2" y="134.4">3</text>
</g>
</svg>
